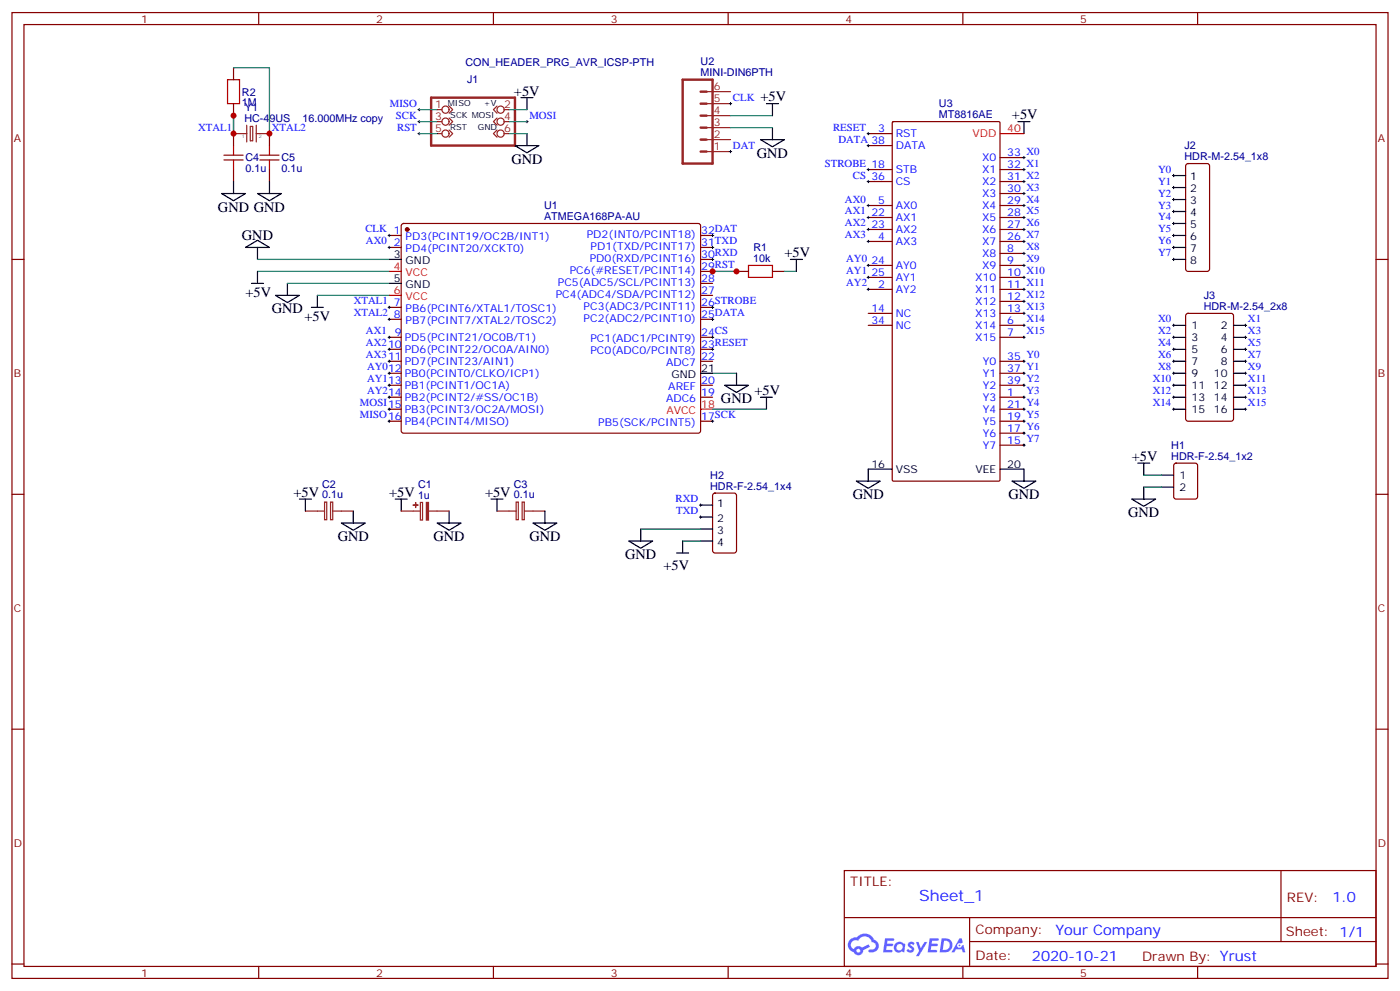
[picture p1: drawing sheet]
<svg xmlns="http://www.w3.org/2000/svg" width="412mm" height="292mm" viewBox="0 0 412 292" stroke-linecap="round" stroke-linejoin="round" font-family="sans-serif">
<g fill="none" stroke="#870000" stroke-width=".35">
<path d="M3.5 3.7h405.4v284.3h-405.4zM7.1 7.2h398.2v277.3h-398.2zM76.2 3.7v3.5M145.3 3.7v3.5M214.5 3.7v3.5M283.6 3.7v3.5M352.8 3.7v3.5M3.5 76.4h3.6M405.3 76.4h3.6M3.5 145.5h3.6M405.3 145.5h3.6M3.5 214.7h3.6"/>
<path d="M405.3 214.7h3.6M248.7 256.3h156.6v28.2h-156.6zM377.3 256.3v20.9M248.7 270.1h156.5M285.6 277.2h119.6M285.6 270.1v14.2M3.5 283.8h3.6M76.2 284.5v3.5M145.3 284.5v3.5M214.5 284.5v3.5M283.6 284.5v3.5M352.8 284.5v3.5"/>
<path d="M405.3 283.8h3.6"/>
</g>
<g fill="#5487ff">
<path d="M267.7 277.5a1.22 1.22 0 0 1 1.7 .2l-.4 .6a.47 .47 0 0 0-.3-.4 .47 .47 0 0 0-.5 .2l.1 .2a1.14 1.14 0 0 1 .8 1.8 1.14 1.14 0 0 1-1.9 0l-.2-.2 .5-.6 .7 .5a.29 .29 0 0 0 .3-.3 .29 .29 0 0 0-.2-.3 1.04 1.04 0 0 1-.6-1.7z"/>
<path d="M260.7 276.2h2.4l.3 .2-.2 .5-1.8 .1-.1 .8h1.5l.3 .4-.3 .4h-1.6l-.2 1.1h1.7l.2 .3-.2 .3-2.6 .1z"/>
<path d="M273.8 276.2h2.4l.3 .2-.1 .5-1.8 .1-.2 .8h1.6l.3 .4-.4 .4-1.6-.1-.1 1.1 1.7 .1 .2 .3-.2 .3-2.6 .1z"/>
<path d="M282.6 276.2h.7l.3 1.3-.6 .3a.69 .69 0 0 0-1 .3 .69 .69 0 0 0 .4 .9 .69 .69 0 0 0 .9-.6l.5-.2 .6 2.2h-.8l-.2-.9h-1.8l-.5 .9h-.8z"/>
<path d="M269.8 277.3h.8l.6 1.8 1.1-1.8h.9l-2.6 4.2h-.8l.9-1.5z"/>
<path d="M277.4 276.2l-.6 4.2h1.3a2.11 2.11 0 0 0 2.5-2.1 2.11 2.11 0 0 0-2.5-2.1zM278.1 277a1.39 1.39 0 0 1 1.7 1.4 1.39 1.39 0 0 1-1.8 1.2h-.3z"/>
<path d="M263.7 277.8a1.54 1.54 0 0 0-.1 2.2 1.54 1.54 0 0 0 2.2 .1l.6 .3 .3-2.3-.2-.3h-.4a1.49 1.49 0 0 0-2.4 0zM264 278.8a.94 .94 0 0 1 1.8 0 .94 .94 0 0 1-1.8 0z"/>
<path d="M250.4 276.6a2.18 2.18 0 0 0 1.1 3.7 1.44 1.44 0 0 0 1.6 .9 1.44 1.44 0 0 0 1.2-1.4l2-1.1-.5-.7-1.9 1a1.47 1.47 0 0 0-2.4 .4 1.39 1.39 0 0 1-.7-1.9 1.39 1.39 0 0 1 2-.5 2.12 2.12 0 0 1 2.2-1.3 2.12 2.12 0 0 1 1.9 1.7 1.14 1.14 0 0 1 1.1 1.4 1.14 1.14 0 0 1-1.7 .7 .43 .43 0 0 0-.5 .4 .43 .43 0 0 0 .4 .5 1.98 1.98 0 0 0 2.5-1.2 1.98 1.98 0 0 0-1.2-2.6 3.1 3.1 0 0 0-5.3-.6l-.9 .1zM252.3 279.9a.55 .55 0 0 1 1.1 0 .55 .55 0 0 1-1.1 0z"/>
<circle cx="282.6" cy="278.3" r=".26"/>
</g>
<g fill="none" stroke="#870000" stroke-width=".35">
<path d="M68.8 19.9v3.6M68.8 30.5v3.5M68.8 39.3v3.6M79.4 39.3v3.6M255.8 39.3h7M262.9 36l.3-.2h31l.3 .2 .1 105.3-.4 .3h-31l-.4-.3zM68.8 49.9v3.5M79.4 49.9v3.5M255.8 49.9h7M255.8 53.4h7M255.8 42.9h7M294.6 49.9h7"/>
<path d="M294.6 57h7M294.6 53.4h7M294.6 46.4h7M349.5 48.4l.5-.2h5.6l.5 .2 .2 .5v30.3l-.2 .5-.5 .2h-5.6l-.5-.2-.3-.5v-30.3zM114.7 69.3h3.5M114.7 72.8h3.5M118.4 66l.5-.2h86.8l.5 .2 .2 .5-.1 60.6-.6 .4h-87.1l-.4-.7v-60.3zM206.4 69.3h3.5M206.4 72.8h3.5M206.4 79.9h3.5M206.4 76.4h3.5M217 79.9h3.5"/>
<path d="M227.5 79.9h3.6M255.8 71.1h7M255.8 60.5h7M255.8 67.6h7M255.8 78.1h7M255.8 64h7M294.6 71.1h7M294.6 60.5h7M294.6 67.6h7M294.6 74.6h7M294.6 78.1h7M294.6 64h7"/>
<path d="M114.7 90.5h3.5M114.7 94h3.5M114.7 99.3h3.5M206.4 90.5h3.5M206.4 94h3.5M206.4 99.3h3.5M206.4 87h3.5M206.4 83.4h3.5M255.8 85.2h7M255.8 95.8h7M255.8 81.7h7M255.8 92.3h7"/>
<path d="M294.6 99.3h7M294.6 85.2h7M294.6 95.8h7M294.6 81.7h7M294.6 92.3h7M294.6 88.7h7M349.5 92.5l.5-.2h12.7l.6 .4 .1 30.6-.5 .6-12.9 .1-.7-.5-.1-30.5zM114.7 102.8h3.5M114.7 106.4h3.5M114.7 109.9h3.5M114.7 113.4h3.5M114.7 116.9h3.5"/>
<path d="M206.4 102.8h3.5M206.4 106.4h3.5M206.4 113.4h3.5M206.4 116.9h3.5M294.6 106.4h7M294.6 109.9h7M294.6 113.4h7M294.6 116.9h7M114.7 120.5h3.5M114.7 124h3.5M206.4 124h3.5M294.6 120.5h7"/>
<path d="M294.6 124h7M294.6 131.1h7M294.6 127.5h7M346 136.6l.4-.3h5.7l.6 .5 .1 9.4-.5 .7h-5.9l-.6-.4-.1-9.4zM210.1 145.4l.5-.2h5.7l.6 .4 .1 16.5-.5 .7h-5.9l-.6-.5-.1-16.4z"/>
</g>
<circle cx="119.9" cy="67.6" r=".53" fill="#870000" stroke="#870000" stroke-width=".35"/>
<g fill="none" stroke="#000" stroke-width=".35">
<path d="M153.5 28.8h3.5M155.2 28.8v3.5M155.2 39.3v3.6M225.8 30.5h3.5M227.5 30.5v3.5M227.5 37.6v3.5M299.9 35.8h3.5M301.6 35.8v3.5M65.3 57h7l-3.5 2.1zM68.8 53.4v3.6M75.8 57h7.1l-3.5 2.1zM79.4 53.4v3.6"/>
<path d="M151.7 42.9h7l-3.5 2.1zM224 41.1h7.1l-3.6 2.1zM345.7 51.7h3.5M345.7 55.2h3.5M345.7 58.7h3.5M72.3 72.8l3.5-2.1 3.6 2.1zM75.8 72.8v3.6M75.8 79.9v3.5M114.7 76.4h3.5M232.8 76.4h3.6M234.6 76.4v3.5M345.7 76.4h3.5"/>
<path d="M345.7 62.3h3.5M345.7 65.8h3.5M345.7 69.3h3.5M345.7 72.8h3.5M74.1 83.4h3.5M81.1 87h7.1l-3.5 2.1zM84.7 83.4v3.6M91.7 90.5h3.5M93.5 87v3.5M114.7 83.4h3.5M345.7 95.8h3.5M345.7 99.3h3.5"/>
<path d="M363.4 95.8h3.5M363.4 99.3h3.5M206.4 109.9h3.5M213.4 113.4h7.1l-3.5 2.1zM217 109.9v3.5M224 116.9h3.5M225.8 116.9v3.6M345.7 109.9h3.5M345.7 116.9h3.5M345.7 102.8h3.5M345.7 106.4h3.5M345.7 113.4h3.5"/>
<path d="M363.4 109.9h3.5M363.4 116.9h3.5M363.4 102.8h3.5M363.4 106.4h3.5M363.4 113.4h3.5M262.8 138.1h-7v3.5M294.6 138.1h7v3.5M335.1 136.3h3.6M336.9 136.3v3.6M342.2 139.9h3.5M345.7 120.5h3.5M363.4 120.5h3.5"/>
<path d="M88.2 146.9h3.5M90 146.9v3.6M100.5 154h7.1l-3.5 2.1zM104.1 150.5v3.5M116.4 146.9h3.5M118.2 146.9v3.6M128.8 154h7l-3.5 2.1zM132.3 150.5v3.5M144.6 146.9h3.6M146.4 146.9v3.6M157 154h7l-3.5 2.1zM160.5 150.5v3.5"/>
<path d="M185.2 159.3h7.1l-3.6 2.1zM188.7 155.8v3.5M201.1 159.3v3.5M206.4 148.7h3.5M206.4 152.2h3.5M206.4 155.8h3.5M206.4 159.3h3.5M252.2 141.6h7.1l-3.5 2.2zM298.1 141.6h7.1l-3.6 2.2zM333.4 146.9h7l-3.5 2.1zM336.9 143.4v3.5M342.2 143.4h3.5"/>
<path d="M199.3 162.8h3.5"/>
</g>
<path d="M294.6 39.3h7M114.7 79.9h3.5M114.7 87h3.5M206.4 120.5h3.5" fill="none" stroke="#f00" stroke-width=".35"/>
<g fill="none" stroke="#000" stroke-width=".29">
<path d="M68.4 39.3h.7M68.8 39v.7M79 39.3h.7M79.4 39v.7M123.1 32.3h.7M123.1 35.8h.7M123.1 39.3h.7M123.5 31.9v.7M123.5 35.5v.7M123.5 39v.7M154.9 35.8h.7M155.2 35.5v.7"/>
<path d="M214.8 30.5h.7M215.2 30.2v.7M255.4 39.3h.7M255.8 39v.7M214.8 44.6h.7M215.2 44.3v.7M255.4 49.9h.7M255.4 53.4h.7M255.4 42.9h.7M255.8 42.5v.7M255.8 49.6v.7M255.8 53.1v.7"/>
<path d="M301.3 46.4h.7M301.3 49.9h.7M301.3 53.4h.7M301.3 57h.7M301.6 46v.7M301.6 49.6v.7M301.6 53.1v.7M301.6 56.6v.7M345.4 51.7h.7M345.4 55.2h.7M345.4 58.7h.7M345.7 51.3v.7"/>
<path d="M345.7 54.9v.7M345.7 58.4v.7M114.3 72.8h.7M114.3 69.3h.7M114.7 69v.7M114.7 72.5v.7M209.5 72.8h.8M209.5 69.3h.8M209.5 79.9h.8M209.5 76.4h.8M209.9 69v.7M209.9 72.5v.7"/>
<path d="M209.9 76v.7M209.9 79.6v.7M255.4 60.5h.7M255.4 64h.7M255.4 67.6h.7M255.4 71.1h.7M255.4 78.1h.7M255.8 60.1v.8M255.8 63.7v.7M255.8 67.2v.7M255.8 70.7v.7M255.8 77.8v.7"/>
<path d="M301.3 60.5h.7M301.3 64h.7M301.3 67.6h.7M301.3 71.1h.7M301.3 74.6h.7M301.3 78.1h.7M301.6 60.1v.8M301.6 63.7v.7M301.6 67.2v.7M301.6 70.7v.7M301.6 74.3v.7M301.6 77.8v.7"/>
<path d="M345.4 72.8h.7M345.4 69.3h.7M345.4 62.3h.7M345.4 65.8h.7M345.4 76.4h.7M345.7 61.9v.7M345.7 65.4v.7M345.7 69v.7M345.7 72.5v.7M345.7 76v.7M114.3 99.3h.7M114.3 90.5h.7"/>
<path d="M114.3 94h.7M114.7 90.1v.7M114.7 93.7v.7M114.7 99v.7M209.5 99.3h.8M209.5 90.5h.8M209.5 94h.8M209.9 90.1v.7M209.9 93.7v.7M209.9 99v.7M255.4 81.7h.7M255.4 85.2h.7"/>
<path d="M255.8 81.3v.7M255.8 84.8v.7M301.3 99.3h.7M301.3 95.8h.7M301.3 81.7h.7M301.3 85.2h.7M301.3 88.7h.7M301.3 92.3h.7M301.6 81.3v.7M301.6 84.8v.7M301.6 88.4v.7M301.6 91.9v.7"/>
<path d="M301.6 95.4v.7M301.6 99v.7M345.4 99.3h.7M345.4 95.8h.7M345.7 95.4v.7M345.7 99v.7M366.5 99.3h.7M366.5 95.8h.7M366.9 95.4v.7M366.9 99v.7M114.3 109.9h.7M114.3 113.4h.7"/>
<path d="M114.3 116.9h.7M114.3 102.8h.7M114.3 106.4h.7M114.7 102.5v.7M114.7 106v.7M114.7 109.5v.7M114.7 113.1v.7M114.7 116.6v.7M209.5 102.8h.8M209.9 102.5v.7M301.3 109.9h.7M301.3 113.4h.7"/>
<path d="M301.3 116.9h.7M301.3 106.4h.7M301.6 106v.7M301.6 109.5v.7M301.6 113.1v.7M301.6 116.6v.7M345.4 109.9h.7M345.4 113.4h.7M345.4 116.9h.7M345.4 102.8h.7M345.4 106.4h.7M345.7 102.5v.7"/>
<path d="M345.7 106v.7M345.7 109.5v.7M345.7 113.1v.7M345.7 116.6v.7M366.5 109.9h.7M366.5 113.4h.7M366.5 116.9h.7M366.5 102.8h.7M366.5 106.4h.7M366.9 102.5v.7M366.9 106v.7M366.9 109.5v.7"/>
<path d="M366.9 113.1v.7M366.9 116.6v.7M114.3 124h.7M114.3 120.5h.7M114.7 120.1v.7M114.7 123.6v.8M209.5 124h.8M209.9 123.6v.8M301.3 124h.7M301.3 120.5h.7M301.3 127.5h.7M301.3 131.1h.7"/>
<path d="M301.6 120.1v.7M301.6 123.6v.8M301.6 127.2v.7M301.6 130.7v.7M345.4 120.5h.7M345.7 120.1v.7M366.5 120.5h.7M366.9 120.1v.7M206 148.7h.7M206 152.2h.7M206.4 148.3v.7M206.4 151.9v.7"/>
</g>
<g fill="none" stroke="#008700" stroke-width=".35">
<path d="M68.8 19.9h10.6v19.4M68.8 34v5.3M123.5 35.8h5.3M123.5 39.3h5.3M123.5 32.3h5.3M149.9 35.8h5.3M149.9 39.3h5.3M149.9 32.3h5.3M215.2 37.6h12.3M215.2 34h12.3M75.8 76.4h38.9M75.8 79.9h38.9"/>
<path d="M209.9 79.9h7.1M231.1 79.9h3.5M84.7 83.4h30M93.5 87h21.2M209.9 109.9h7.1M209.9 120.5h15.9M336.9 139.9h5.3M188.7 155.8h17.7M201.1 159.3h5.3M336.9 143.4h5.3"/>
</g>
<path d="M127 28.8h24.7v14.1h-24.7zM201.1 23.5h8.8v24.7h-8.8zM206.4 37.6h1.7M206.4 30.5h1.7M206.4 34h1.7M206.4 27h1.7M206.4 41.1h1.7M206.4 44.6h1.7" fill="none" stroke="#8c2424" stroke-width=".71"/>
<g fill="none" stroke="#8c2424" stroke-width=".35">
<path d="M68.8 39.3h3.9M72.7 36.9v4.9M73.7 37.2h.7v4.3h-.7zM75.5 39.3h3.9M75.5 36.9v4.9M128.8 32.3h1.4M128.8 35.8h1.4M128.8 39.3h1.4M132.3 31.2l1 1.1-1 1M132.3 34.7l1 1.1-1 1.1M132.3 38.3l1 1-1 1.1M146.4 31.2l-1.1 1.1 1.1 1"/>
<path d="M146.4 34.7l-1.1 1.1 1.1 1.1M146.4 38.3l-1.1 1 1.1 1.1M148.5 32.3h1.4M148.5 35.8h1.4M148.5 39.3h1.4M208.1 37.6h7.1M208.1 34h7.1M208.1 30.5h7.1M208.1 27h7.1M208.1 44.6h7.1M208.1 41.1h7.1M90 150.5h5.6"/>
<path d="M95.6 147.8h.6v5.2h-.6zM97.4 147.8h.6v5.2h-.6zM98.1 150.5h6M118.2 150.5h5.6M123.8 147.9h.7v5.2h-.7zM126.3 150.5h6M146.4 150.5h5.6M152 147.8h.7v5.2h-.7zM153.8 147.8h.6v5.2h-.6zM154.5 150.5h6"/>
<circle cx="131.2" cy="32.3" r="1.06"/>
<circle cx="131.2" cy="39.3" r="1.06"/>
<circle cx="131.2" cy="35.8" r="1.06"/>
<circle cx="147.5" cy="39.3" r="1.06"/>
<circle cx="147.5" cy="35.8" r="1.06"/>
<circle cx="147.5" cy="32.3" r="1.06"/>
</g>
<g fill="#8c2424" stroke="#8c2424" stroke-width=".35">
<path d="M125.6 147.9h.6v5.2h-.6z"/>
<path d="M122.4 148v1.4z"/>
<path d="M121.7 148.7h1.4z"/>
</g>
<path d="M67 23.5h3.6v7h-3.6zM66 47.1h5.6M66 45.7h5.6M68.8 42.9v2.8M68.8 47.1v2.8M76.6 47.1h5.6M76.6 45.7h5.6M79.4 42.9v2.8M79.4 47.1v2.8M220.5 78.1h7v3.6h-7z" fill="none" stroke="#a10000" stroke-width=".35"/>
<g fill="#c00">
<circle cx="209.9" cy="79.9" r=".88"/>
<circle cx="217" cy="79.9" r=".88"/>
<circle cx="68.8" cy="39.3" r=".88"/>
<circle cx="68.8" cy="34" r=".88"/>
<circle cx="79.4" cy="39.3" r=".88"/>
</g>
<text font-size="4.6" fill="#00f" x="270.8" y="265.3">Sheet_1</text>
<g font-size="4.2">
<text x="151.4" y="28.4">+5V</text>
<text x="224" y="29.8">+5V</text>
<text x="298.1" y="35.1">+5V</text>
<text x="223" y="46.4">GND</text>
<text x="150.6" y="48.2">GND</text>
<text x="64.2" y="62.3">GND GND</text>
<text x="71.3" y="70.7">GND</text>
<text x="231.1" y="75.7">+5V</text>
<text x="72.3" y="87.3">+5V</text>
<text x="80.1" y="92.3">GND</text>
<text x="89.7" y="94.4">+5V</text>
<text x="212.4" y="118.7">GND</text>
<text x="222.2" y="116.2">+5V</text>
<text x="333.4" y="135.6">+5V</text>
<text x="86.4" y="146.2">+5V</text>
<text x="114.7" y="146.2">+5V</text>
<text x="142.9" y="146.2">+5V</text>
<text x="251.2" y="146.9">GND</text>
<text x="297" y="146.9">GND</text>
<text x="332.3" y="152.2">GND</text>
<text x="99.5" y="159.3">GND</text>
<text x="127.7" y="159.3">GND</text>
<text x="155.9" y="159.3">GND</text>
<text x="184.1" y="164.6">GND</text>
<text x="195.4" y="167.7">+5V</text>
</g>
<g font-size="4.2" fill="#00f">
<text x="392.5" y="265.6">1.0</text>
<text x="310.9" y="275.1">Your Company</text>
<text x="304" y="282.9">2020-10-21</text>
</g>
<g font-size="3.9" fill="#800">
<text x="250.5" y="260.9">TITLE:</text>
<text x="379.1" y="265.6">REV:</text>
<text x="287.4" y="275.1">Company:</text>
<text x="378.7" y="275.7">Sheet: 1/1</text>
<text x="287.4" y="282.8">Date:</text>
<text x="336.4" y="282.8">Drawn By: Yrust</text>
</g>
<g font-size="3.2" fill="#800">
<text x="41.6" y="6.7">1</text>
<text x="110.8" y="6.7">2</text>
<text x="179.9" y="6.7">3</text>
<text x="249.1" y="6.7">4</text>
<text x="318.2" y="6.7">5</text>
<text x="4.1" y="41.8">A</text>
<text x="405.9" y="41.8">A</text>
<text x="4.1" y="110.9">B</text>
<text x="405.9" y="110.9">B</text>
<text x="4.1" y="180.1">C</text>
<text x="405.9" y="180.1">C</text>
<text x="4.1" y="249.2">D</text>
<text x="405.9" y="249.2">D</text>
<text x="41.6" y="287.5">1</text>
<text x="110.8" y="287.5">2</text>
<text x="179.9" y="287.5">3</text>
<text x="249.1" y="287.5">4</text>
<text x="318.2" y="287.5">5</text>
</g>
<g font-size="3.2" fill="#000080">
<text x="137.1" y="19.3">CON_HEADER_PRG_AVR_ICSP-PTH</text>
<text x="206.4" y="22.3">MINI-DIN6PTH</text>
<text x="206.4" y="19.1">U2</text>
<text x="71.3" y="28.1">R2</text>
<text x="137.6" y="24.5">J1</text>
<text x="71.3" y="31.3">1M</text>
<text x="72" y="35.8">HC-49US</text>
<text x="72.2" y="32.6">Y1</text>
<text x="89.1" y="35.8">16.000MHz copy</text>
<text x="276.6" y="34.6">MT8816AE</text>
<text x="276.6" y="31.4">U3</text>
<text x="72.3" y="47.5">C4</text>
<text x="82.9" y="47.5">C5</text>
<text x="348.9" y="47.1">HDR-M-2.54_1x8</text>
<text x="348.9" y="43.9">J2</text>
<text x="72.3" y="50.7">0.1u</text>
<text x="82.9" y="50.7">0.1u</text>
<text x="160.2" y="64.7">ATMEGA168PA-AU</text>
<text x="160.2" y="61.6">U1</text>
<text x="221.9" y="77.1">10k</text>
<text x="221.9" y="73.9">R1</text>
<text x="354.6" y="88">J3</text>
<text x="354.6" y="91.2">HDR-M-2.54_2x8</text>
<text x="345" y="135.3">HDR-F-2.54_1x2</text>
<text x="345" y="132.1">H1</text>
<text x="94.9" y="143.6">C2</text>
<text x="123.1" y="143.7">C1</text>
<text x="151.4" y="143.6">C3</text>
<text x="209.2" y="140.9">H2</text>
<text x="94.9" y="146.8">0.1u</text>
<text x="123.1" y="146.9">1u</text>
<text x="151.4" y="146.8">0.1u</text>
<text x="209.2" y="144.1">HDR-F-2.54_1x4</text>
</g>
<g font-size="3.2" fill="#8d2323">
<text x="210.3" y="26.6">6</text>
<text x="128.2" y="31.9">1</text>
<text x="128.2" y="35.5">3</text>
<text x="148.5" y="31.9">2</text>
<text x="148.5" y="35.5">4</text>
<text x="210.3" y="33.7">4</text>
<text x="210.3" y="30.2">5</text>
<text x="128.2" y="39">5</text>
<text x="148.5" y="39">6</text>
<text x="210.3" y="40.7">2</text>
<text x="210.3" y="37.2">3</text>
<text x="210.3" y="44.3">1</text>
</g>
<g font-size="3.2" fill="#00f">
<text x="215.9" y="29.6">CLK</text>
<text x="114.9" y="31.4">MISO</text>
<text x="116.6" y="34.9">SCK</text>
<text x="155.9" y="34.9">MOSI</text>
<text x="58.4" y="38.5">XTAL1</text>
<text x="80.1" y="38.5">XTAL2</text>
<text x="117" y="38.5">RST</text>
<text x="245.4" y="38.5">RESET</text>
<text x="247" y="42">DATA 38</text>
<text x="258.7" y="39">3</text>
<text x="263.9" y="40.4">RST</text>
<text x="215.9" y="43.7">DAT</text>
<text x="263.9" y="43.9">DATA</text>
<text x="289.3" y="47.4">X0</text>
<text x="296.7" y="46">33 X0</text>
<text x="243" y="49">STROBE 18</text>
<text x="251.2" y="52.6">CS 36</text>
<text x="263.9" y="51">STB</text>
<text x="289.3" y="51">X1</text>
<text x="296.7" y="53.1">31 X2</text>
<text x="296.7" y="49.6">32 X1</text>
<text x="341.1" y="50.8">Y0</text>
<text x="248.9" y="59.6">AX0</text>
<text x="263.9" y="54.5">CS</text>
<text x="289.3" y="58">X3</text>
<text x="289.3" y="54.5">X2</text>
<text x="296.7" y="56.6">30 X3</text>
<text x="341.1" y="54.3">Y1</text>
<text x="341.1" y="57.9">Y2</text>
<text x="248.9" y="63.1">AX1</text>
<text x="256.7" y="63.7">22</text>
<text x="258.7" y="60.1">5</text>
<text x="263.9" y="61.6">AX0</text>
<text x="263.9" y="65.1">AX1</text>
<text x="289.3" y="65.1">X5</text>
<text x="289.3" y="61.6">X4</text>
<text x="296.7" y="63.7">28 X5</text>
<text x="296.7" y="60.1">29 X4</text>
<text x="341.1" y="61.4">Y3</text>
<text x="341.1" y="64.9">Y4</text>
<text x="107.6" y="68.4">CLK 1</text>
<text x="107.8" y="72">AX0</text>
<text x="119.5" y="70.7">PD3(PCINT19/OC2B/INT1)</text>
<text x="172.9" y="70">PD2(INT0/PCINT18)</text>
<text x="206.6" y="69">32DAT</text>
<text x="248.9" y="66.7">AX2</text>
<text x="248.9" y="70.2">AX3</text>
<text x="256.7" y="67.2">23</text>
<text x="258.7" y="70.7">4</text>
<text x="263.9" y="68.6">AX2</text>
<text x="289.3" y="68.6">X6</text>
<text x="296.7" y="67.2">27 X6</text>
<text x="296.7" y="70.7">26 X7</text>
<text x="341.1" y="68.4">Y5</text>
<text x="341.1" y="72">Y6</text>
<text x="116" y="72.5">2</text>
<text x="119.5" y="74.3">PD4(PCINT20/XCKT0)</text>
<text x="173.7" y="77.1">PD0(RXD/PCINT16)</text>
<text x="174" y="73.6">PD1(TXD/PCINT17)</text>
<text x="206.6" y="76">30RXD</text>
<text x="206.6" y="72.5">31TXD</text>
<text x="249.2" y="77.3">AY0</text>
<text x="256.7" y="77.8">24</text>
<text x="263.9" y="72.1">AX3</text>
<text x="289.3" y="72.1">X7</text>
<text x="289.3" y="75.7">X8</text>
<text x="296.7" y="74.3">8</text>
<text x="296.7" y="77.8">9</text>
<text x="302.3" y="73.7">X8</text>
<text x="302.3" y="77.3">X9</text>
<text x="341.1" y="75.5">Y7</text>
<text x="167.8" y="80.6">PC6(#RESET/PCINT14)</text>
<text x="206.6" y="83.1">28</text>
<text x="206.6" y="79.6">29RST</text>
<text x="249.2" y="80.8">AY1</text>
<text x="256.7" y="81.3">25</text>
<text x="263.9" y="79.2">AY0</text>
<text x="263.9" y="82.7">AY1</text>
<text x="287.3" y="82.7">X10</text>
<text x="289.3" y="79.2">X9</text>
<text x="296.7" y="81.3">10 X10</text>
<text x="104.2" y="89.6">XTAL1</text>
<text x="163.7" y="87.7">PC4(ADC4/SDA/PCINT12)</text>
<text x="164.3" y="84.1">PC5(ADC5/SCL/PCINT13)</text>
<text x="206.6" y="86.6">27</text>
<text x="249.2" y="84.3">AY2</text>
<text x="258.7" y="84.8">2</text>
<text x="263.9" y="86.3">AY2</text>
<text x="287.3" y="86.3">X11</text>
<text x="287.3" y="89.8">X12</text>
<text x="296.7" y="84.8">11 X11</text>
<text x="296.7" y="88.4">12 X12</text>
<text x="104.2" y="93.1">XTAL2</text>
<text x="116" y="90.1">7</text>
<text x="116" y="93.7">8</text>
<text x="119.5" y="91.9">PB6(PCINT6/XTAL1/TOSC1)</text>
<text x="119.5" y="95.4">PB7(PCINT7/XTAL2/TOSC2)</text>
<text x="171.9" y="94.7">PC2(ADC2/PCINT10)</text>
<text x="171.9" y="91.2">PC3(ADC3/PCINT11)</text>
<text x="206.6" y="93.7">25DATA</text>
<text x="206.6" y="90.1">26STROBE</text>
<text x="256.7" y="91.9">14</text>
<text x="256.7" y="95.4">34</text>
<text x="263.9" y="93.3">NC</text>
<text x="287.3" y="93.3">X13</text>
<text x="296.7" y="95.4">6</text>
<text x="296.7" y="91.9">13 X13</text>
<text x="302.3" y="94.9">X14</text>
<text x="341.1" y="94.9">X0</text>
<text x="367.6" y="94.9">X1</text>
<text x="107.8" y="98.4">AX1</text>
<text x="107.8" y="102">AX210</text>
<text x="116.3" y="99">9</text>
<text x="119.2" y="100.4">PD5(PCINT21/OC0B/T1)</text>
<text x="173.9" y="100.7">PC1(ADC1/PCINT9)</text>
<text x="206.6" y="99">24CS</text>
<text x="263.9" y="96.8">NC</text>
<text x="287.3" y="96.8">X14</text>
<text x="287.3" y="100.4">X15</text>
<text x="296.7" y="99">7</text>
<text x="302.3" y="98.4">X15</text>
<text x="341.1" y="98.4">X2</text>
<text x="341.1" y="102">X4</text>
<text x="367.6" y="98.4">X3</text>
<text x="367.6" y="102">X5</text>
<text x="107.8" y="105.5">AX311</text>
<text x="119.2" y="103.9">PD6(PCINT22/OC0A/AIN0)</text>
<text x="119.2" y="107.4">PD7(PCINT23/AIN1)</text>
<text x="173.9" y="104.2">PC0(ADC0/PCINT8)</text>
<text x="196.2" y="107.8">ADC7</text>
<text x="206.6" y="106">22</text>
<text x="206.6" y="102.5">23RESET</text>
<text x="289.5" y="107.4">Y0</text>
<text x="296.7" y="106">35 Y0</text>
<text x="341.1" y="105.5">X6</text>
<text x="367.6" y="105.5">X7</text>
<text x="108.1" y="109">AY012</text>
<text x="108.1" y="112.5">AY113</text>
<text x="119.2" y="110.9">PB0(PCINT0/CLKO/ICP1)</text>
<text x="206.6" y="113.1">20</text>
<text x="289.5" y="110.9">Y1</text>
<text x="296.7" y="109.5">37 Y1</text>
<text x="296.7" y="113.1">39 Y2</text>
<text x="339.6" y="112.5">X10</text>
<text x="341.1" y="109">X8</text>
<text x="367.6" y="109">X9</text>
<text x="367.6" y="112.5">X11</text>
<text x="106" y="119.6">MOSI15</text>
<text x="108.1" y="116.1">AY214</text>
<text x="119.2" y="114.5">PB1(PCINT1/OC1A)</text>
<text x="119.2" y="118">PB2(PCINT2/#SS/OC1B)</text>
<text x="196.2" y="118.4">ADC6</text>
<text x="196.9" y="114.8">AREF</text>
<text x="206.6" y="116.6">19</text>
<text x="289.5" y="118">Y3</text>
<text x="289.5" y="114.5">Y2</text>
<text x="296.7" y="116.6">1</text>
<text x="302.3" y="116.1">Y3</text>
<text x="339.6" y="116.1">X12</text>
<text x="339.6" y="119.6">X14</text>
<text x="367.6" y="116.1">X13</text>
<text x="367.6" y="119.6">X15</text>
<text x="106" y="123.1">MISO16</text>
<text x="119.2" y="121.5">PB3(PCINT3/OC2A/MOSI)</text>
<text x="119.2" y="125.1">PB4(PCINT4/MISO)</text>
<text x="176.2" y="125.4">PB5(SCK/PCINT5)</text>
<text x="206.6" y="123.6">17SCK</text>
<text x="289.5" y="125.1">Y5</text>
<text x="289.5" y="121.5">Y4</text>
<text x="296.7" y="123.6">19 Y5</text>
<text x="296.7" y="120.1">21 Y4</text>
<text x="289.5" y="128.6">Y6</text>
<text x="296.7" y="130.7">15 Y7</text>
<text x="296.7" y="127.2">17 Y6</text>
<text x="289.5" y="132.1">Y7</text>
<text x="199" y="147.8">RXD</text>
<text x="199.2" y="151.3">TXD</text>
</g>
<g font-size="3.2" fill="#f00">
<text x="286.5" y="40.4">VDD</text>
<text x="296.7" y="39">40</text>
<text x="116" y="79.6">4</text>
<text x="119.5" y="81.3">VCC</text>
<text x="116" y="86.6">6</text>
<text x="119.5" y="88.4">VCC</text>
<text x="196.3" y="121.9">AVCC</text>
<text x="206.6" y="120.1">18</text>
</g>
<g font-size="3.2">
<text x="350.6" y="53.1">1</text>
<text x="350.6" y="56.6">2</text>
<text x="350.6" y="60.1">3</text>
<text x="350.6" y="63.7">4</text>
<text x="350.6" y="67.2">5</text>
<text x="350.6" y="70.7">6</text>
<text x="116" y="76">3</text>
<text x="119.5" y="77.8">GND</text>
<text x="350.6" y="74.3">7</text>
<text x="350.6" y="77.8">8</text>
<text x="116" y="83.1">5</text>
<text x="119.5" y="84.8">GND</text>
<text x="351" y="96.8">1</text>
<text x="351" y="100.4">3</text>
<text x="359.6" y="96.8">2</text>
<text x="359.6" y="100.4">4</text>
<text x="351" y="103.9">5</text>
<text x="351" y="107.4">7</text>
<text x="359.6" y="103.9">6</text>
<text x="359.6" y="107.4">8</text>
<text x="197.8" y="111.3">GND</text>
<text x="206.6" y="109.5">21</text>
<text x="351" y="110.9">9</text>
<text x="357.6" y="110.9">10</text>
<text x="351" y="114.5">11</text>
<text x="351" y="118">13</text>
<text x="357.6" y="114.5">12</text>
<text x="357.6" y="118">14</text>
<text x="351" y="121.5">15</text>
<text x="357.6" y="121.5">16</text>
<text x="256.7" y="137.8">16</text>
<text x="296.7" y="137.8">20</text>
<text x="263.9" y="139.2">VSS</text>
<text x="287.3" y="139.2">VEE</text>
<text x="347.5" y="140.9">1</text>
<text x="211.2" y="149.4">1</text>
<text x="347.5" y="144.5">2</text>
<text x="211.2" y="153.6">2</text>
<text x="211.2" y="157.2">3</text>
<text x="211.2" y="160.7">4</text>
</g>
<g font-size="2.5">
<text x="131.9" y="31.2">MISO</text>
<text x="132.6" y="34.7">SCK MOSI</text>
<text x="142.5" y="31.2">+V</text>
<text x="132.6" y="38.3">RST</text>
<text x="140.8" y="38.3">GND</text>
</g>
<g font-size="1.4" fill="#238d23">
<text x="71.3" y="40.7">1</text>
<text x="76.2" y="40.7">2</text>
</g>
</svg>
